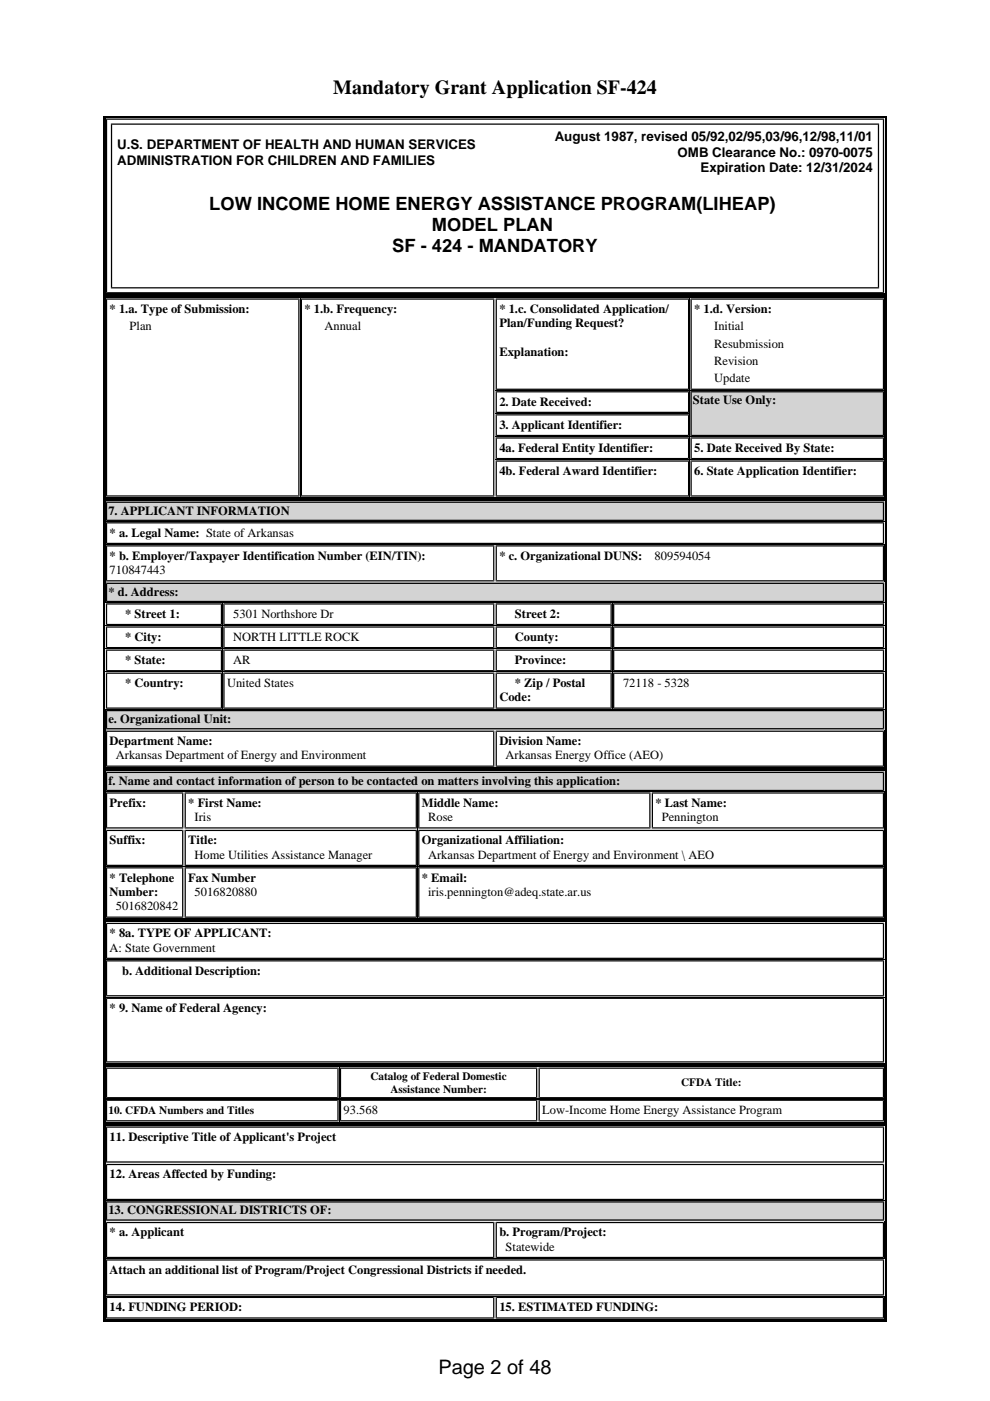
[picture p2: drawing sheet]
<svg xmlns="http://www.w3.org/2000/svg" width="210mm" height="297mm" viewBox="0 0 210 297" stroke-linecap="round" stroke-linejoin="round" font-family="sans-serif">
<path d="M21.9 24.6h166.1v38.1h-166.1z" fill="#000"/>
<path d="M21.9 24.7h166.1M22.1 24.6v38.1M187.8 24.6v38.1M21.9 62.6h166.1" fill="none" stroke="#000" stroke-width=".26"/>
<path d="M22.5 25.1h164.9v37.1h-164.9z" fill="#fff"/>
<path d="M22.5 25.3h164.9M22.6 25.1v37.1M23.5 26.3h162.9M23.6 26.2v35M186.3 26.2v35M187.3 25.1v37.1M21.9 62.9h166.1M22.1 62.7v43.1M22.5 62.1h164.9M23.5 61h162.9M187.8 62.7v43.1M21.9 105.7h166.1" fill="none" stroke="#000" stroke-width=".26"/>
<path d="M21.9 62.7h166.1v43.1h-166.1z" fill="#000"/>
<path d="M105.1 63.3h41v19.4h-41z" fill="#fff"/>
<path d="M105.1 63.4h41M105.2 63.3v19.4M146 63.3v19.4M105.1 82.5h41" fill="none" stroke="#000" stroke-width=".26"/>
<path d="M146.4 63.3h41v19.4h-41z" fill="#fff"/>
<path d="M146.4 63.4h41M146.5 63.3v19.4M187.3 63.3v19.4M146.4 82.5h41" fill="none" stroke="#000" stroke-width=".26"/>
<path d="M105.1 82.9h41v4.7h-41z" fill="#fff"/>
<path d="M105.1 83.1h41M105.1 87.4h41M105.2 82.9v4.7M146 82.9v4.7" fill="none" stroke="#000" stroke-width=".26"/>
<path d="M105.1 87.8h41v4.7h-41z" fill="#fff"/>
<path d="M105.1 88h41M105.1 92.3h41M105.2 87.8v4.7M146 87.8v4.7" fill="none" stroke="#000" stroke-width=".26"/>
<path d="M146.4 82.9h41v9.6h-41z" fill="#d3d3d3"/>
<path d="M146.4 83.1h41M146.4 92.3h41M146.5 82.9v9.6M187.3 82.9v9.6" fill="none" stroke="#000" stroke-width=".26"/>
<path d="M105.1 92.7h41v4.7h-41z" fill="#fff"/>
<path d="M105.1 92.9h41M105.1 97.2h41M105.2 92.7v4.7M146 92.7v4.7" fill="none" stroke="#000" stroke-width=".26"/>
<path d="M146.4 92.7h41v4.7h-41z" fill="#fff"/>
<path d="M146.4 92.9h41M146.4 97.2h41M146.5 92.7v4.7M187.3 92.7v4.7" fill="none" stroke="#000" stroke-width=".26"/>
<path d="M105.1 97.6h41v7.7h-41z" fill="#fff"/>
<path d="M105.1 97.7h41M105.2 97.6v7.7M146 97.6v7.7M105.1 105.2h41" fill="none" stroke="#000" stroke-width=".26"/>
<path d="M146.4 97.6h41v7.7h-41z" fill="#fff"/>
<path d="M146.4 97.7h41M146.5 97.6v7.7M187.3 97.6v7.7M146.4 105.2h41" fill="none" stroke="#000" stroke-width=".26"/>
<path d="M22.5 63.3h41v42h-41z" fill="#fff"/>
<path d="M22.5 63.4h41M22.6 63.3v42M63.4 63.3v42M22.5 105.2h41" fill="none" stroke="#000" stroke-width=".26"/>
<path d="M63.8 63.3h41v42h-41z" fill="#fff"/>
<path d="M63.8 63.4h41M63.9 63.3v42M104.7 63.3v42M21.9 106h166.1M22.1 105.8v57.3M63.8 105.2h41M187.8 105.8v57.3M21.9 163h166.1" fill="none" stroke="#000" stroke-width=".26"/>
<path d="M21.9 105.8h166.1v57.3h-166.1z" fill="#000"/>
<path d="M22.5 106.3h164.9v4.2h-164.9z" fill="#d3d3d3"/>
<path d="M22.5 106.5h164.9M22.5 110.3h164.9M22.6 106.3v4.2M187.3 106.3v4.2" fill="none" stroke="#000" stroke-width=".26"/>
<path d="M22.5 110.7h164.9v4.6h-164.9z" fill="#fff"/>
<path d="M22.5 110.8h164.9M22.5 115.2h164.9M22.6 110.7v4.6M187.3 110.7v4.6" fill="none" stroke="#000" stroke-width=".26"/>
<path d="M22.5 115.6h82.3v7.7h-82.3z" fill="#fff"/>
<path d="M22.5 115.7h82.3M22.6 115.6v7.7M104.7 115.6v7.7M22.5 123.1h82.3" fill="none" stroke="#000" stroke-width=".26"/>
<path d="M105.1 115.6h82.4v7.7h-82.4z" fill="#fff"/>
<path d="M105.1 115.7h82.3M105.2 115.6v7.7M187.3 115.6v7.7M105.1 123.1h82.3" fill="none" stroke="#000" stroke-width=".26"/>
<path d="M22.5 123.5h164.9v4.1h-164.9z" fill="#d3d3d3"/>
<path d="M22.5 123.7h164.9M22.5 127.5h164.9M22.6 123.5v4.1M187.3 123.5v4.1" fill="none" stroke="#000" stroke-width=".26"/>
<path d="M22.5 127.9h24.6v4.6h-24.6z" fill="#fff"/>
<path d="M22.5 128h24.6M22.5 132.4h24.6M22.6 127.9v4.6M47 127.9v4.6" fill="none" stroke="#000" stroke-width=".26"/>
<path d="M47.3 127.9h57.5v4.6h-57.5z" fill="#fff"/>
<path d="M47.3 128h57.5M47.3 132.4h57.5M47.5 127.9v4.6M104.7 127.9v4.6" fill="none" stroke="#000" stroke-width=".26"/>
<path d="M105.1 127.9h24.6v4.6h-24.6z" fill="#fff"/>
<path d="M105.1 128h24.6M105.1 132.4h24.6M105.2 127.9v4.6M129.6 127.9v4.6" fill="none" stroke="#000" stroke-width=".26"/>
<path d="M130 127.9h57.4v4.6h-57.4z" fill="#fff"/>
<path d="M130 128h57.4M130 132.4h57.4M130.1 127.9v4.6M187.3 127.9v4.6" fill="none" stroke="#000" stroke-width=".26"/>
<path d="M22.5 132.8h24.6v4.6h-24.6z" fill="#fff"/>
<path d="M22.5 132.9h24.6M22.5 137.3h24.6M22.6 132.8v4.6M47 132.8v4.6" fill="none" stroke="#000" stroke-width=".26"/>
<path d="M47.3 132.8h57.5v4.6h-57.5z" fill="#fff"/>
<path d="M47.3 132.9h57.5M47.3 137.3h57.5M47.5 132.8v4.6M104.7 132.8v4.6" fill="none" stroke="#000" stroke-width=".26"/>
<path d="M105.1 132.8h24.6v4.6h-24.6z" fill="#fff"/>
<path d="M105.1 132.9h24.6M105.1 137.3h24.6M105.2 132.8v4.6M129.6 132.8v4.6" fill="none" stroke="#000" stroke-width=".26"/>
<path d="M130 132.8h57.4v4.6h-57.4z" fill="#fff"/>
<path d="M130 132.9h57.4M130 137.3h57.4M130.1 132.8v4.6M187.3 132.8v4.6" fill="none" stroke="#000" stroke-width=".26"/>
<path d="M22.5 137.7h24.6v4.6h-24.6z" fill="#fff"/>
<path d="M22.5 137.8h24.6M22.6 137.7v4.6M47 137.7v4.6M22.5 142.2h24.6" fill="none" stroke="#000" stroke-width=".26"/>
<path d="M47.3 137.7h57.5v4.6h-57.5z" fill="#fff"/>
<path d="M47.3 137.8h57.5M47.5 137.7v4.6M104.7 137.7v4.6M47.3 142.2h57.5" fill="none" stroke="#000" stroke-width=".26"/>
<path d="M105.1 137.7h24.6v4.6h-24.6z" fill="#fff"/>
<path d="M105.1 137.8h24.6M105.2 137.7v4.6M129.6 137.7v4.6M105.1 142.2h24.6" fill="none" stroke="#000" stroke-width=".26"/>
<path d="M130 137.7h57.4v4.6h-57.4z" fill="#fff"/>
<path d="M130 137.8h57.4M130.1 137.7v4.6M187.3 137.7v4.6M130 142.2h57.4" fill="none" stroke="#000" stroke-width=".26"/>
<path d="M22.5 142.6h24.6v7.7h-24.6z" fill="#fff"/>
<path d="M22.5 142.7h24.6M22.5 150.1h24.6M22.6 142.6v7.7M47 142.6v7.7" fill="none" stroke="#000" stroke-width=".26"/>
<path d="M47.3 142.6h57.5v7.7h-57.5z" fill="#fff"/>
<path d="M47.3 142.7h57.5M47.3 150.1h57.5M47.5 142.6v7.7M104.7 142.6v7.7" fill="none" stroke="#000" stroke-width=".26"/>
<path d="M105.1 142.6h24.6v7.7h-24.6z" fill="#fff"/>
<path d="M105.1 142.7h24.6M105.1 150.1h24.6M105.2 142.6v7.7M129.6 142.6v7.7" fill="none" stroke="#000" stroke-width=".26"/>
<path d="M130 142.6h57.4v7.7h-57.4z" fill="#fff"/>
<path d="M130 142.7h57.4M130 150.1h57.4M130.1 142.6v7.7M187.3 142.6v7.7" fill="none" stroke="#000" stroke-width=".26"/>
<path d="M22.5 150.5h164.9v4.1h-164.9z" fill="#d3d3d3"/>
<path d="M22.5 150.7h164.9M22.5 154.5h164.9M22.6 150.5v4.1M187.3 150.5v4.1" fill="none" stroke="#000" stroke-width=".26"/>
<path d="M22.5 154.9h82.3v7.7h-82.3z" fill="#fff"/>
<path d="M22.5 155h82.3M22.6 154.9v7.7M104.7 154.9v7.7M22.5 162.4h82.3" fill="none" stroke="#000" stroke-width=".26"/>
<path d="M105.1 154.9h82.4v7.7h-82.4z" fill="#fff"/>
<path d="M105.1 155h82.3M105.2 154.9v7.7M187.3 154.9v7.7M21.9 163.2h166.1M22.1 163.1v32M105.1 162.4h82.3M187.8 163.1v32M21.9 195h166.1" fill="none" stroke="#000" stroke-width=".26"/>
<path d="M21.9 163.1h166.1v32h-166.1z" fill="#000"/>
<path d="M22.5 163.6h164.9v4.1h-164.9z" fill="#d3d3d3"/>
<path d="M22.5 163.8h164.9M22.5 167.6h164.9M22.6 163.6v4.1M187.3 163.6v4.1" fill="none" stroke="#000" stroke-width=".26"/>
<path d="M22.5 168h16.4v7.7h-16.4z" fill="#fff"/>
<path d="M22.5 168.1h16.4M22.5 175.5h16.4M22.6 168v7.7M38.7 168v7.7" fill="none" stroke="#000" stroke-width=".26"/>
<path d="M39.1 168h49.3v7.7h-49.3z" fill="#fff"/>
<path d="M39.1 168.1h49.3M39.1 175.5h49.3M39.3 168v7.7M88.3 168v7.7" fill="none" stroke="#000" stroke-width=".26"/>
<path d="M88.7 168h49.2v7.7h-49.2z" fill="#fff"/>
<path d="M88.7 168.1h49.2M88.7 175.5h49.2M88.8 168v7.7M137.8 168v7.7" fill="none" stroke="#000" stroke-width=".26"/>
<path d="M138.2 168h49.2v7.7h-49.2z" fill="#fff"/>
<path d="M138.2 168.1h49.2M138.2 175.5h49.2M138.3 168v7.7M187.3 168v7.7" fill="none" stroke="#000" stroke-width=".26"/>
<path d="M22.5 175.9h16.4v7.7h-16.4z" fill="#fff"/>
<path d="M22.5 176.1h16.4M22.6 175.9v7.7M38.7 175.9v7.7M22.5 183.5h16.4" fill="none" stroke="#000" stroke-width=".26"/>
<path d="M39.1 175.9h49.3v7.7h-49.3z" fill="#fff"/>
<path d="M39.1 176.1h49.3M39.3 175.9v7.7M88.3 175.9v7.7M39.1 183.5h49.3" fill="none" stroke="#000" stroke-width=".26"/>
<path d="M88.7 175.9h98.7v7.7h-98.7z" fill="#fff"/>
<path d="M88.7 176.1h98.7M88.8 175.9v7.7M187.3 175.9v7.7M88.7 183.5h98.7" fill="none" stroke="#000" stroke-width=".26"/>
<path d="M22.5 183.9h16.4v10.7h-16.4z" fill="#fff"/>
<path d="M22.5 184h16.4M22.5 194.5h16.4M22.6 183.9v10.7M38.7 183.9v10.7" fill="none" stroke="#000" stroke-width=".26"/>
<path d="M39.1 183.9h49.3v10.7h-49.3z" fill="#fff"/>
<path d="M39.1 184h49.3M39.1 194.5h49.3M39.3 183.9v10.7M88.3 183.9v10.7" fill="none" stroke="#000" stroke-width=".26"/>
<path d="M88.7 183.9h98.7v10.7h-98.7z" fill="#fff"/>
<path d="M21.9 195.3h166.1M22.1 195.1v30.7M88.7 184h98.7M88.7 194.5h98.7M88.8 183.9v10.7M187.3 183.9v10.7M187.8 195.1v30.7M21.9 225.7h166.1" fill="none" stroke="#000" stroke-width=".26"/>
<path d="M21.9 195.1h166.1v30.7h-166.1z" fill="#000"/>
<path d="M22.5 195.6h164.9v7.7h-164.9z" fill="#fff"/>
<path d="M22.5 195.8h164.9M22.6 195.6v7.7M187.3 195.6v7.7M22.5 203.2h164.9" fill="none" stroke="#000" stroke-width=".26"/>
<path d="M22.5 203.6h164.9v7.7h-164.9z" fill="#fff"/>
<path d="M22.5 203.7h164.9M22.5 211.1h164.9M22.6 203.6v7.7M187.3 203.6v7.7" fill="none" stroke="#000" stroke-width=".26"/>
<path d="M22.5 211.5h164.9v13.8h-164.9z" fill="#fff"/>
<path d="M22.5 211.7h164.9M22.6 211.5v13.8M187.3 211.5v13.8M21.9 225.9h166.1M21.9 238.2h166.1M22.1 225.8v12.5M22.5 225.1h164.9M187.8 225.8v12.5" fill="none" stroke="#000" stroke-width=".26"/>
<path d="M21.9 225.8h166.1v12.5h-166.1z" fill="#000"/>
<path d="M22.5 226.3h49.3v6.6h-49.3z" fill="#fff"/>
<path d="M22.5 226.5h49.3M22.5 232.7h49.3M22.6 226.3v6.6M71.7 226.3v6.6" fill="none" stroke="#000" stroke-width=".26"/>
<path d="M72.1 226.3h41.8v6.6h-41.8z" fill="#fff"/>
<path d="M72.1 226.5h41.8M72.1 232.7h41.8M72.2 226.3v6.6M113.8 226.3v6.6" fill="none" stroke="#000" stroke-width=".26"/>
<path d="M114.2 226.3h73.2v6.6h-73.2z" fill="#fff"/>
<path d="M114.2 226.5h73.2M114.2 232.7h73.2M114.3 226.3v6.6M187.3 226.3v6.6" fill="none" stroke="#000" stroke-width=".26"/>
<path d="M22.5 233.1h49.3v4.7h-49.3z" fill="#fff"/>
<path d="M22.5 233.3h49.3M22.5 237.6h49.3M22.6 233.1v4.7M71.7 233.1v4.7" fill="none" stroke="#000" stroke-width=".26"/>
<path d="M72.1 233.1h41.8v4.7h-41.8z" fill="#fff"/>
<path d="M72.1 233.3h41.8M72.1 237.6h41.8M72.2 233.1v4.7M113.8 233.1v4.7" fill="none" stroke="#000" stroke-width=".26"/>
<path d="M114.2 233.1h73.2v4.7h-73.2z" fill="#fff"/>
<path d="M21.9 238.4h166.1M22.1 238.3v41.8M114.2 233.3h73.2M114.2 237.6h73.2M114.3 233.1v4.7M187.3 233.1v4.7M187.8 238.3v41.8M21.9 280h166.1" fill="none" stroke="#000" stroke-width=".26"/>
<path d="M21.9 238.3h166.1v41.8h-166.1z" fill="#000"/>
<path d="M22.5 238.8h164.9v7.7h-164.9z" fill="#fff"/>
<path d="M22.5 239h164.9M22.6 238.8v7.7M187.3 238.8v7.7M22.5 246.4h164.9" fill="none" stroke="#000" stroke-width=".26"/>
<path d="M22.5 246.8h164.9v7.6h-164.9z" fill="#fff"/>
<path d="M22.5 246.9h164.9M22.5 254.3h164.9M22.6 246.8v7.6M187.3 246.8v7.6" fill="none" stroke="#000" stroke-width=".26"/>
<path d="M22.5 254.7h164.9v4.1h-164.9z" fill="#d3d3d3"/>
<path d="M22.5 254.8h164.9M22.5 258.7h164.9M22.6 254.7v4.1M187.3 254.7v4.1" fill="none" stroke="#000" stroke-width=".26"/>
<path d="M22.5 259.1h82.3v7.6h-82.3z" fill="#fff"/>
<path d="M22.5 259.2h82.3M22.6 259.1v7.6M104.7 259.1v7.6M22.5 266.6h82.3" fill="none" stroke="#000" stroke-width=".26"/>
<path d="M105.1 259.1h82.4v7.6h-82.4z" fill="#fff"/>
<path d="M105.1 259.2h82.3M105.2 259.1v7.6M187.3 259.1v7.6M105.1 266.6h82.3" fill="none" stroke="#000" stroke-width=".26"/>
<path d="M22.5 267h164.9v7.7h-164.9z" fill="#fff"/>
<path d="M22.5 267.1h164.9M22.5 274.5h164.9M22.6 267v7.7M187.3 267v7.7" fill="none" stroke="#000" stroke-width=".26"/>
<path d="M22.5 274.9h82.3v4.7h-82.3z" fill="#fff"/>
<path d="M22.5 275.1h82.3M22.5 279.4h82.3M22.6 274.9v4.7M104.7 274.9v4.7" fill="none" stroke="#000" stroke-width=".26"/>
<path d="M105.1 274.9h82.4v4.7h-82.4z" fill="#fff"/>
<path d="M105.1 275.1h82.3M105.1 279.4h82.3M105.2 274.9v4.7M187.3 274.9v4.7" fill="none" stroke="#000" stroke-width=".26"/>
<g font-size="4.2">
<text x="70.7" y="19.8">Mandatory Grant Application SF-424</text>
<text x="92.9" y="291.3">Page 2 of 48</text>
</g>
<g font-size="3.9">
<text x="44.4" y="44.6">LOW INCOME HOME ENERGY ASSISTANCE PROGRAM(LIHEAP)</text>
<text x="83.2" y="53.5">SF - 424 - MANDATORY</text>
<text x="91.6" y="49">MODEL PLAN</text>
</g>
<g font-size="2.8">
<text x="117.6" y="30">August 1987, revised 05/92,02/95,03/96,12/98,11/01</text>
<text x="24.8" y="31.6">U.S. DEPARTMENT OF HEALTH AND HUMAN SERVICES</text>
<text x="24.8" y="34.9">ADMINISTRATION FOR CHILDREN AND FAMILIES</text>
<text x="143.7" y="33.3">OMB Clearance No.: 0970-0075</text>
<text x="148.5" y="36.5">Expiration Date: 12/31/2024</text>
</g>
<g font-size="2.6">
<text x="23.2" y="66.3">* 1.a. Type of Submission:</text>
<text x="27.5" y="70">Plan</text>
<text x="64.6" y="66.3">* 1.b. Frequency:</text>
<text x="68.8" y="70">Annual</text>
<text x="105.9" y="66.3">* 1.c. Consolidated Application/</text>
<text x="105.9" y="69.4">Plan/Funding Request?</text>
<text x="147.2" y="66.3">* 1.d. Version:</text>
<text x="151.4" y="70">Initial</text>
<text x="105.9" y="75.5">Explanation:</text>
<text x="151.4" y="73.7">Resubmission</text>
<text x="151.4" y="77.4">Revision</text>
<text x="151.4" y="81.1">Update</text>
<text x="105.9" y="86">2. Date Received:</text>
<text x="146.9" y="85.7">State Use Only:</text>
<text x="105.9" y="90.9">3. Applicant Identifier:</text>
<text x="105.9" y="95.8">4a. Federal Entity Identifier:</text>
<text x="147.2" y="95.8">5. Date Received By State:</text>
<text x="105.9" y="100.7">4b. Federal Award Identifier:</text>
<text x="147.2" y="100.7">6. State Application Identifier:</text>
<text x="23" y="109.1">7. APPLICANT INFORMATION</text>
<text x="23.2" y="113.8">* a. Legal Name: State of Arkansas</text>
<text x="23.2" y="118.7">* b. Employer/Taxpayer Identification Number (EIN/TIN):</text>
<text x="105.9" y="118.7">* c. Organizational DUNS:</text>
<text x="138.8" y="118.7">809594054</text>
<text x="23.2" y="121.7">710847443</text>
<text x="23" y="126.3">* d. Address:</text>
<text x="26.6" y="131">* Street 1:</text>
<text x="49.5" y="131">5301 Northshore Dr</text>
<text x="109.2" y="131">Street 2:</text>
<text x="26.6" y="135.9">* City:</text>
<text x="49.5" y="135.9">NORTH LITTLE ROCK</text>
<text x="109.2" y="135.9">County:</text>
<text x="26.6" y="140.8">* State:</text>
<text x="49.5" y="140.8">AR</text>
<text x="109.2" y="140.8">Province:</text>
<text x="26.6" y="145.7">* Country:</text>
<text x="48.1" y="145.7">United States</text>
<text x="105.9" y="148.7">Code:</text>
<text x="109.2" y="145.7">* Zip / Postal</text>
<text x="132.1" y="145.7">72118 - 5328</text>
<text x="23" y="153.3">e. Organizational Unit:</text>
<text x="23.2" y="158">Department Name:</text>
<text x="24.6" y="161">Arkansas Department of Energy and Environment</text>
<text x="105.9" y="158">Division Name:</text>
<text x="107.2" y="161">Arkansas Energy Office (AEO)</text>
<text x="23" y="166.4">f. Name and contact information of person to be contacted on matters involving this application:</text>
<text x="23.2" y="171.1">Prefix:</text>
<text x="39.9" y="171.1">* First Name:</text>
<text x="89.5" y="171.1">Middle Name:</text>
<text x="139" y="171.1">* Last Name:</text>
<text x="23.2" y="179">Suffix:</text>
<text x="39.9" y="179">Title:</text>
<text x="41.3" y="174.1">Iris</text>
<text x="89.5" y="179">Organizational Affiliation:</text>
<text x="90.8" y="174.1">Rose</text>
<text x="140.3" y="174.1">Pennington</text>
<text x="41.3" y="182">Home Utilities Assistance Manager</text>
<text x="90.8" y="182">Arkansas Department of Energy and Environment \ AEO</text>
<text x="23.2" y="186.9">* Telephone</text>
<text x="23.2" y="190">Number:</text>
<text x="39.9" y="186.9">Fax Number</text>
<text x="41.3" y="190">5016820880</text>
<text x="89.5" y="186.9">* Email:</text>
<text x="90.8" y="190">iris.pennington@adeq.state.ar.us</text>
<text x="24.6" y="193">5016820842</text>
<text x="23.2" y="198.7">* 8a. TYPE OF APPLICANT:</text>
<text x="23.2" y="201.7">A: State Government</text>
<text x="25.9" y="206.6">b. Additional Description:</text>
<text x="23.2" y="214.6">* 9. Name of Federal Agency:</text>
<text x="72.9" y="236.2">93.568</text>
<text x="115" y="236.2">Low-Income Home Energy Assistance Program</text>
<text x="23.2" y="241.9">11. Descriptive Title of Applicant's Project</text>
<text x="23.2" y="249.8">12. Areas Affected by Funding:</text>
<text x="23" y="257.5">13. CONGRESSIONAL DISTRICTS OF:</text>
<text x="23.2" y="262.1">* a. Applicant</text>
<text x="105.9" y="262.1">b. Program/Project:</text>
<text x="107.2" y="265.2">Statewide</text>
<text x="23.2" y="270.1">Attach an additional list of Program/Project Congressional Districts if needed.</text>
<text x="23.2" y="278">14. FUNDING PERIOD:</text>
<text x="105.9" y="278">15. ESTIMATED FUNDING:</text>
</g>
<g font-size="2.4">
<text x="78.5" y="228.9">Catalog of Federal Domestic</text>
<text x="82.8" y="231.6">Assistance Number:</text>
<text x="144.4" y="230.3">CFDA Title:</text>
<text x="23" y="236.1">10. CFDA Numbers and Titles</text>
</g>
</svg>
